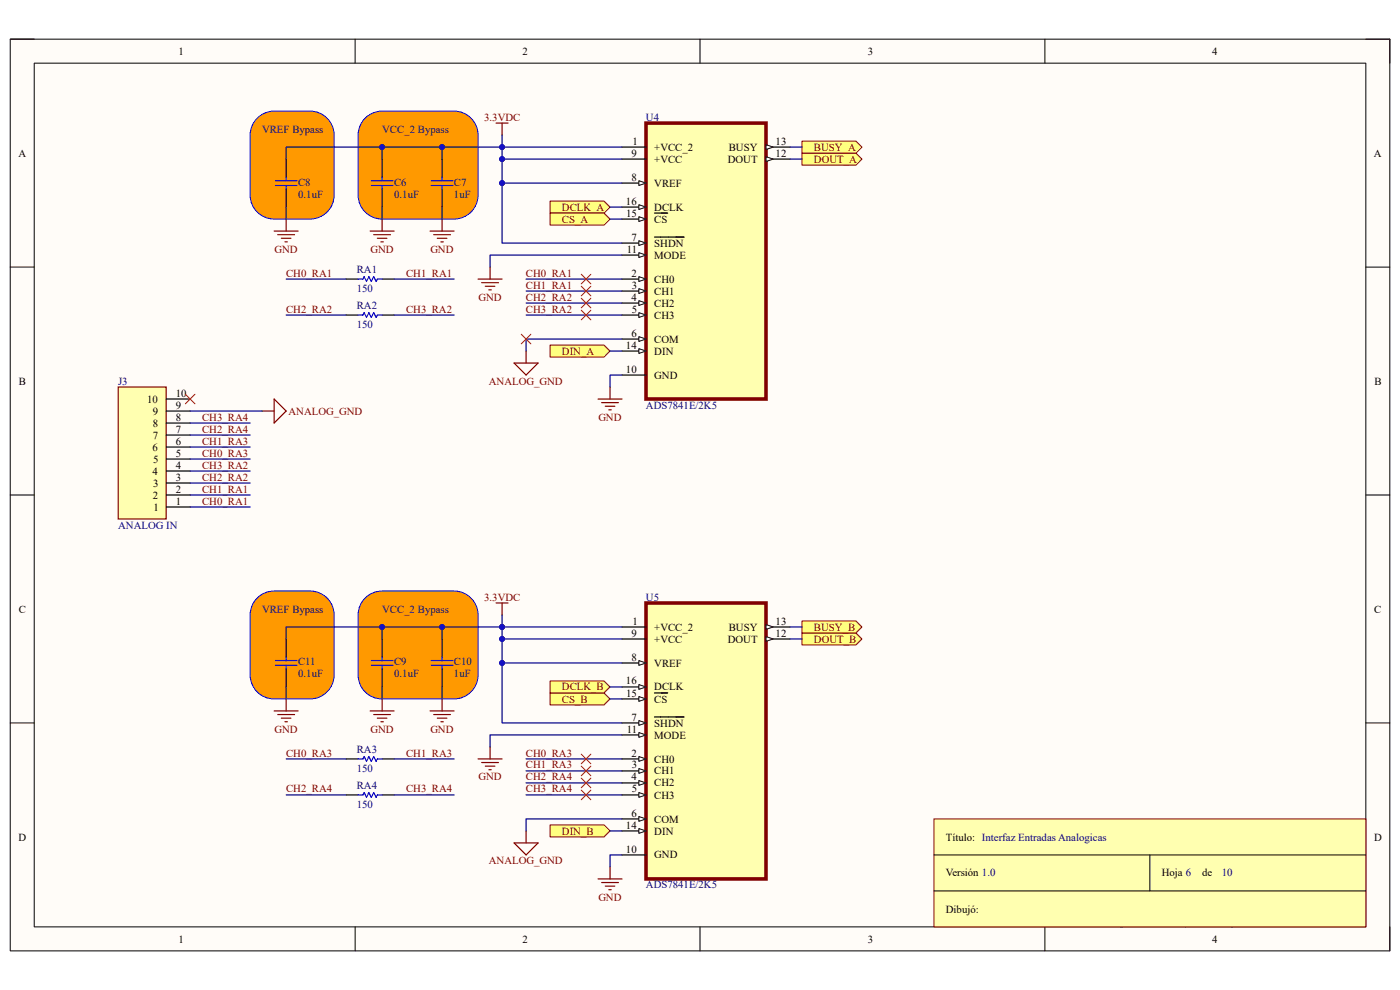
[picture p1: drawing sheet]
<svg xmlns="http://www.w3.org/2000/svg" width="297mm" height="210mm" viewBox="0 0 297 210" stroke-linecap="round" stroke-linejoin="round" font-family="sans-serif">
<path d="M2.2 8.3h292.7v193.4h-292.7z" fill-rule="evenodd" fill="#fffcf8"/>
<path d="M2.2 8.3h292.7v193.4h-292.7z" fill="none" stroke="#000" stroke-width=".21"/>
<path d="M7.3 13.4h282.5v183.2h-282.5z" fill-rule="evenodd" fill="#fffcf8"/>
<g fill="none" stroke="#000" stroke-width=".21">
<path d="M2.2 8.3h5.1M7.3 13.4h282.5v183.2h-282.5zM75.3 8.3v5.1M148.5 8.3v5.1M221.7 8.3v5.1M289.8 8.3h5.1v5.1M2.2 56.7h5.1M289.8 56.7h5.1M2.2 105h5.1M289.8 105h5.1M2.2 153.4h5.1M289.8 153.4h5.1"/>
<path d="M289.8 176.3h-89.1v20.3M75.3 196.6v5.1M148.5 196.6v5.1M200.7 183.9h89.1M200.7 191.5h89.1M200.7 194.1h89.1M213.4 183.9v7.6M221.7 196.6v5.1M251.6 191.5v5.1M264.3 183.9v7.6M294.9 196.6v5.1"/>
</g>
<path d="M77.8 126.6a5.1 5.1 0 0 1 3.3-1.2h15.2a5.1 5.1 0 0 1 5.1 5.1v12.7a5.1 5.1 0 0 1-5.1 5.1h-15.2a5.1 5.1 0 0 1-5.1-5.1v-12.7a5.1 5.1 0 0 1 1.8-3.9z" fill-rule="evenodd" fill="#f90"/>
<path d="M77.8 126.6a5.1 5.1 0 0 1 3.3-1.2h15.2a5.1 5.1 0 0 1 5.1 5.1v12.7a5.1 5.1 0 0 1-5.1 5.1h-15.2a5.1 5.1 0 0 1-5.1-5.1v-12.7a5.1 5.1 0 0 1 1.8-3.9z" fill="none" stroke="#00f" stroke-width=".21"/>
<path d="M54.3 127.2a5.1 5.1 0 0 1 3.9-1.8h7.6a5.1 5.1 0 0 1 5.1 5.1v12.7a5.1 5.1 0 0 1-5.1 5.1h-7.6a5.1 5.1 0 0 1-5.1-5.1v-12.7a5.1 5.1 0 0 1 1.2-3.3z" fill-rule="evenodd" fill="#f90"/>
<path d="M54.3 127.2a5.1 5.1 0 0 1 3.9-1.8h7.6a5.1 5.1 0 0 1 5.1 5.1v12.7a5.1 5.1 0 0 1-5.1 5.1h-7.6a5.1 5.1 0 0 1-5.1-5.1v-12.7a5.1 5.1 0 0 1 1.2-3.3z" fill="none" stroke="#00f" stroke-width=".21"/>
<path d="M54.3 25.4a5.1 5.1 0 0 1 3.9-1.8h7.6a5.1 5.1 0 0 1 5.1 5.1v12.7a5.1 5.1 0 0 1-5.1 5.1h-7.6a5.1 5.1 0 0 1-5.1-5.1v-12.7a5.1 5.1 0 0 1 1.2-3.3z" fill-rule="evenodd" fill="#f90"/>
<path d="M54.3 25.4a5.1 5.1 0 0 1 3.9-1.8h7.6a5.1 5.1 0 0 1 5.1 5.1v12.7a5.1 5.1 0 0 1-5.1 5.1h-7.6a5.1 5.1 0 0 1-5.1-5.1v-12.7a5.1 5.1 0 0 1 1.2-3.3z" fill="none" stroke="#00f" stroke-width=".21"/>
<path d="M77.8 24.8a5.1 5.1 0 0 1 3.3-1.2h15.2a5.1 5.1 0 0 1 5.1 5.1v12.7a5.1 5.1 0 0 1-5.1 5.1h-15.2a5.1 5.1 0 0 1-5.1-5.1v-12.7a5.1 5.1 0 0 1 1.8-3.9z" fill-rule="evenodd" fill="#f90"/>
<path d="M77.8 24.8a5.1 5.1 0 0 1 3.3-1.2h15.2a5.1 5.1 0 0 1 5.1 5.1v12.7a5.1 5.1 0 0 1-5.1 5.1h-15.2a5.1 5.1 0 0 1-5.1-5.1v-12.7a5.1 5.1 0 0 1 1.8-3.9z" fill="none" stroke="#00f" stroke-width=".21"/>
<path d="M198.1 173.7h91.7v22.9h-91.7z" fill-rule="evenodd" fill="#ffffb0"/>
<path d="M198.1 173.7h91.7v22.9h-91.7z" fill="none" stroke="#800000" stroke-width=".21"/>
<path d="M198.1 181.4h91.7M198.1 189h91.7M243.9 181.4v7.6" fill="none" stroke="#000" stroke-width=".21"/>
<path d="M137.1 26.1h25.4v58.6h-25.4z" fill-rule="evenodd" fill="#ffffb0"/>
<path d="M137.1 26.1h25.4v58.6h-25.4z" fill="none" stroke="#800000" stroke-width=".76"/>
<path d="M132 31.2h5.1M132 33.8h5.1M132 38.8h5.1" fill="none" stroke="#000" stroke-width=".25"/>
<path d="M135.5 38.3l1.6 .5-1.6 .5z" fill="#f8fcff"/>
<path d="M135.5 38.3l1.6 .5-1.6 .5z" fill="none" stroke="#000" stroke-width=".21"/>
<path d="M132 43.9h5.1" fill="none" stroke="#000" stroke-width=".25"/>
<path d="M135.5 43.4l1.6 .5-1.6 .5z" fill="#f8fcff"/>
<path d="M135.5 43.4l1.6 .5-1.6 .5z" fill="none" stroke="#000" stroke-width=".21"/>
<path d="M132 46.5h5.1" fill="none" stroke="#000" stroke-width=".25"/>
<path d="M135.5 46l1.6 .5-1.6 .5z" fill="#f8fcff"/>
<path d="M135.5 46l1.6 .5-1.6 .5z" fill="none" stroke="#000" stroke-width=".21"/>
<path d="M132 51.6h5.1M138.8 45.2h2.8" fill="none" stroke="#000" stroke-width=".25"/>
<path d="M135.5 51.1l1.6 .5-1.6 .5z" fill="#f8fcff"/>
<path d="M135.5 51.1l1.6 .5-1.6 .5z" fill="none" stroke="#000" stroke-width=".21"/>
<path d="M132 54.1h5.1M138.8 50.3h6.3" fill="none" stroke="#000" stroke-width=".25"/>
<path d="M135.5 53.6l1.6 .5-1.6 .5z" fill="#f8fcff"/>
<path d="M135.5 53.6l1.6 .5-1.6 .5z" fill="none" stroke="#000" stroke-width=".21"/>
<path d="M132 59.2h5.1" fill="none" stroke="#000" stroke-width=".25"/>
<path d="M135.5 58.7l1.6 .5-1.6 .5z" fill="#f8fcff"/>
<path d="M135.5 58.7l1.6 .5-1.6 .5z" fill="none" stroke="#000" stroke-width=".21"/>
<path d="M132 61.7h5.1" fill="none" stroke="#000" stroke-width=".25"/>
<path d="M135.5 61.2l1.6 .5-1.6 .6z" fill="#f8fcff"/>
<path d="M135.5 61.2l1.6 .5-1.6 .6z" fill="none" stroke="#000" stroke-width=".21"/>
<path d="M132 64.3h5.1" fill="none" stroke="#000" stroke-width=".25"/>
<path d="M135.5 63.8l1.6 .5-1.6 .5z" fill="#f8fcff"/>
<path d="M135.5 63.8l1.6 .5-1.6 .5z" fill="none" stroke="#000" stroke-width=".21"/>
<path d="M132 66.8h5.1" fill="none" stroke="#000" stroke-width=".25"/>
<path d="M135.5 66.3l1.6 .5-1.6 .5z" fill="#f8fcff"/>
<path d="M135.5 66.3l1.6 .5-1.6 .5z" fill="none" stroke="#000" stroke-width=".21"/>
<path d="M132 71.9h5.1" fill="none" stroke="#000" stroke-width=".25"/>
<path d="M135.5 71.4l1.6 .5-1.6 .5z" fill="#f8fcff"/>
<path d="M135.5 71.4l1.6 .5-1.6 .5z" fill="none" stroke="#000" stroke-width=".21"/>
<path d="M132 74.5h5.1" fill="none" stroke="#000" stroke-width=".25"/>
<path d="M135.5 74l1.6 .5-1.6 .5z" fill="#f8fcff"/>
<path d="M135.5 74l1.6 .5-1.6 .5z" fill="none" stroke="#000" stroke-width=".21"/>
<path d="M162.5 31.2h5.1M132 79.6h5.1" fill="none" stroke="#000" stroke-width=".25"/>
<path d="M162.5 30.7l1.5 .5-1.5 .5z" fill="#f8fcff"/>
<path d="M162.5 30.7l1.5 .5-1.5 .5z" fill="none" stroke="#000" stroke-width=".21"/>
<path d="M162.5 33.8h5.1" fill="none" stroke="#000" stroke-width=".25"/>
<path d="M162.5 33.2l1.5 .6-1.5 .5z" fill="#f8fcff"/>
<path d="M162.5 33.2l1.5 .6-1.5 .5z" fill="none" stroke="#000" stroke-width=".21"/>
<path d="M137.1 127.9h25.4v58.6h-25.4z" fill-rule="evenodd" fill="#ffffb0"/>
<path d="M137.1 127.9h25.4v58.6h-25.4z" fill="none" stroke="#800000" stroke-width=".76"/>
<path d="M132 133h5.1M132 135.6h5.1M132 140.6h5.1" fill="none" stroke="#000" stroke-width=".25"/>
<path d="M135.5 140.1l1.6 .5-1.6 .5z" fill="#f8fcff"/>
<path d="M135.5 140.1l1.6 .5-1.6 .5z" fill="none" stroke="#000" stroke-width=".21"/>
<path d="M132 145.7h5.1" fill="none" stroke="#000" stroke-width=".25"/>
<path d="M135.5 145.2l1.6 .5-1.6 .5z" fill="#f8fcff"/>
<path d="M135.5 145.2l1.6 .5-1.6 .5z" fill="none" stroke="#000" stroke-width=".21"/>
<path d="M132 148.3h5.1" fill="none" stroke="#000" stroke-width=".25"/>
<path d="M135.5 147.8l1.6 .5-1.6 .5z" fill="#f8fcff"/>
<path d="M135.5 147.8l1.6 .5-1.6 .5z" fill="none" stroke="#000" stroke-width=".21"/>
<path d="M132 153.4h5.1M138.8 147h2.8" fill="none" stroke="#000" stroke-width=".25"/>
<path d="M135.5 152.9l1.6 .5-1.6 .5z" fill="#f8fcff"/>
<path d="M135.5 152.9l1.6 .5-1.6 .5z" fill="none" stroke="#000" stroke-width=".21"/>
<path d="M132 155.9h5.1M138.8 152.1h6.3" fill="none" stroke="#000" stroke-width=".25"/>
<path d="M135.5 155.4l1.6 .5-1.6 .5z" fill="#f8fcff"/>
<path d="M135.5 155.4l1.6 .5-1.6 .5z" fill="none" stroke="#000" stroke-width=".21"/>
<path d="M132 161h5.1" fill="none" stroke="#000" stroke-width=".25"/>
<path d="M135.5 160.5l1.6 .5-1.6 .5z" fill="#f8fcff"/>
<path d="M135.5 160.5l1.6 .5-1.6 .5z" fill="none" stroke="#000" stroke-width=".21"/>
<path d="M132 163.5h5.1" fill="none" stroke="#000" stroke-width=".25"/>
<path d="M135.5 163l1.6 .5-1.6 .6z" fill="#f8fcff"/>
<path d="M135.5 163l1.6 .5-1.6 .6z" fill="none" stroke="#000" stroke-width=".21"/>
<path d="M132 166.1h5.1" fill="none" stroke="#000" stroke-width=".25"/>
<path d="M135.5 165.6l1.6 .5-1.6 .5z" fill="#f8fcff"/>
<path d="M135.5 165.6l1.6 .5-1.6 .5z" fill="none" stroke="#000" stroke-width=".21"/>
<path d="M132 168.6h5.1" fill="none" stroke="#000" stroke-width=".25"/>
<path d="M135.5 168.1l1.6 .5-1.6 .5z" fill="#f8fcff"/>
<path d="M135.5 168.1l1.6 .5-1.6 .5z" fill="none" stroke="#000" stroke-width=".21"/>
<path d="M132 173.7h5.1" fill="none" stroke="#000" stroke-width=".25"/>
<path d="M135.5 173.2l1.6 .5-1.6 .5z" fill="#f8fcff"/>
<path d="M135.5 173.2l1.6 .5-1.6 .5z" fill="none" stroke="#000" stroke-width=".21"/>
<path d="M132 176.3h5.1" fill="none" stroke="#000" stroke-width=".25"/>
<path d="M135.5 175.8l1.6 .5-1.6 .5z" fill="#f8fcff"/>
<path d="M135.5 175.8l1.6 .5-1.6 .5z" fill="none" stroke="#000" stroke-width=".21"/>
<path d="M162.5 133h5.1M132 181.4h5.1" fill="none" stroke="#000" stroke-width=".25"/>
<path d="M162.5 132.5l1.5 .5-1.5 .5z" fill="#f8fcff"/>
<path d="M162.5 132.5l1.5 .5-1.5 .5z" fill="none" stroke="#000" stroke-width=".21"/>
<path d="M162.5 135.6h5.1" fill="none" stroke="#000" stroke-width=".25"/>
<path d="M162.5 135l1.5 .6-1.5 .5z" fill="#f8fcff"/>
<path d="M162.5 135l1.5 .6-1.5 .5z" fill="none" stroke="#000" stroke-width=".21"/>
<path d="M60.7 33.8v3.8M81.1 33.8v3.8M93.8 33.8v3.8M60.7 40.1v3.8M73.4 59.2h2.6M81.1 40.1v3.8M81.1 59.2h2.5M93.8 40.1v3.8M73.4 66.8h2.6M81.1 66.8h2.5" fill="none" stroke="#000" stroke-width=".25"/>
<g fill="none" stroke="#00f" stroke-width=".25">
<path d="M58.4 39.3h4.6M58.4 38.3h4.6M60.7 37.6v.7M60.7 39.3v.8M78.8 39.3h4.6M78.8 38.3h4.6M81.1 37.6v.7M81.1 39.3v.8M91.5 39.3h4.6M91.5 38.3h4.6M93.8 37.6v.7M93.8 39.3v.8"/>
<path d="M76 59.2h1l.2-.5 .6 1 .5-1 .5 1 .5-1 .5 1 .2-.5h1.1M76 66.8h1l.2-.5 .6 1 .5-1 .5 1 .5-1 .5 1 .2-.5h1.1"/>
</g>
<g fill="none" stroke="#800000" stroke-width=".25">
<path d="M105.2 26.1h2.6M106.5 26.1v2.6M58.2 49h5M58.9 49.8h3.6M59.7 50.5h2M60.4 51.3h.6M60.7 46.5v2.5M78.5 49h5.1M79.3 49.8h3.5M80 50.5h2.1M80.8 51.3h.5M81.1 46.5v2.5"/>
<path d="M91.2 49h5.1M92 49.8h3.6M92.8 50.5h2M93.5 51.3h.5M93.8 46.5v2.5M101.4 59.2h5.1M102.2 60h3.6M104 56.7v2.5M103 60.7h2M103.7 61.5h.5M109.1 77h5.1l-2.6 2.6zM111.6 74.5v2.5"/>
<path d="M126.9 84.7h5.1M127.6 85.4h3.6M128.4 86.2h2M129.2 86.9h.5M129.4 82.1v2.6M105.2 127.9h2.6M106.5 127.9v2.6"/>
</g>
<path d="M170.1 32.5h11.5l1.3 1.3-1.3 1.2h-11.5z" fill-rule="evenodd" fill="#ffff80"/>
<path d="M170.1 32.5h11.5l1.3 1.3-1.3 1.2h-11.5z" fill="none" stroke="#800000" stroke-width=".21"/>
<path d="M116.7 42.7h11.4l1.3 1.2-1.3 1.3h-11.4z" fill-rule="evenodd" fill="#ffff80"/>
<path d="M116.7 42.7h11.4l1.3 1.2-1.3 1.3h-11.4z" fill="none" stroke="#800000" stroke-width=".21"/>
<path d="M116.7 45.2h11.4l1.3 1.3-1.3 1.2h-11.4z" fill-rule="evenodd" fill="#ffff80"/>
<path d="M116.7 45.2h11.4l1.3 1.3-1.3 1.2h-11.4z" fill="none" stroke="#800000" stroke-width=".21"/>
<path d="M116.7 73.2h11.4l1.3 1.3-1.3 1.2h-11.4z" fill-rule="evenodd" fill="#ffff80"/>
<path d="M116.7 73.2h11.4l1.3 1.3-1.3 1.2h-11.4z" fill="none" stroke="#800000" stroke-width=".21"/>
<path d="M170.1 134.3h11.5l1.3 1.3-1.3 1.2h-11.5z" fill-rule="evenodd" fill="#ffff80"/>
<path d="M170.1 134.3h11.5l1.3 1.3-1.3 1.2h-11.5z" fill="none" stroke="#800000" stroke-width=".21"/>
<path d="M116.7 147h11.4l1.3 1.3-1.3 1.2h-11.4z" fill-rule="evenodd" fill="#ffff80"/>
<path d="M116.7 147h11.4l1.3 1.3-1.3 1.2h-11.4z" fill="none" stroke="#800000" stroke-width=".21"/>
<path d="M104 158.5v2.5M101.4 161h5.1M102.2 161.8h3.6M103 162.5h2M103.7 163.3h.5" fill="none" stroke="#800000" stroke-width=".25"/>
<path d="M73.4 161h2.6M73.4 168.6h2.6M81.1 161h2.5M81.1 168.6h2.5" fill="none" stroke="#000" stroke-width=".25"/>
<path d="M76 161h1l.2-.5 .6 1 .5-1 .5 1 .5-1 .5 1 .2-.5h1.1M76 168.6h1l.2-.5 .6 1 .5-1 .5 1 .5-1 .5 1 .2-.5h1.1" fill="none" stroke="#00f" stroke-width=".25"/>
<path d="M116.7 144.5h11.4l1.3 1.2-1.3 1.3h-11.4z" fill-rule="evenodd" fill="#ffff80"/>
<path d="M116.7 144.5h11.4l1.3 1.2-1.3 1.3h-11.4z" fill="none" stroke="#800000" stroke-width=".21"/>
<path d="M116.7 175h11.5l1.2 1.3-1.2 1.2h-11.5z" fill-rule="evenodd" fill="#ffff80"/>
<path d="M116.7 175h11.5l1.2 1.3-1.2 1.2h-11.5z" fill="none" stroke="#800000" stroke-width=".21"/>
<g fill="none" stroke="#800000" stroke-width=".25">
<path d="M58.2 150.8h5.1M58.9 151.6h3.6M59.7 152.3h2M60.5 153.1h.5M60.7 148.3v2.5M78.5 150.8h5.1M79.3 151.6h3.5M80 152.3h2.1M80.8 153.1h.5M81.1 148.3v2.5M91.2 150.8h5.1M92 151.6h3.6"/>
<path d="M92.8 152.3h2M93.5 153.1h.5M93.8 148.3v2.5M109.1 178.8h5.1l-2.6 2.6zM111.6 176.3v2.5M126.9 186.5h5.1M127.6 187.2h3.6M128.4 188h2M129.2 188.7h.5M129.4 183.9v2.6"/>
</g>
<path d="M60.7 135.6v3.8M81.1 135.6v3.8M93.8 135.6v3.8M60.7 141.9v3.8M81.1 141.9v3.8M93.8 141.9v3.8" fill="none" stroke="#000" stroke-width=".25"/>
<path d="M60.7 139.4v.7M81.1 139.4v.7M93.8 139.4v.7M58.4 141.1h4.6M58.4 140.1h4.6M60.7 141.1v.8M78.8 141.1h4.6M78.8 140.1h4.6M81.1 141.1v.8M91.5 141.1h4.6M91.5 140.1h4.6M93.8 141.1v.8" fill="none" stroke="#00f" stroke-width=".25"/>
<path d="M25.1 82.1h10.2v28h-10.2z" fill-rule="evenodd" fill="#ffffb0"/>
<path d="M25.1 82.1h10.2v28h-10.2z" fill="none" stroke="#800000" stroke-width=".25"/>
<path d="M35.3 84.6h5M35.3 99.9h5M35.3 97.4h5M35.3 94.8h5M35.3 92.3h5M35.3 89.7h5M35.3 87.2h5M35.3 107.6h5M35.3 105h5M35.3 102.5h5" fill="none" stroke="#000" stroke-width=".25"/>
<g fill="none" stroke="#000080" stroke-width=".25">
<path d="M106.5 38.8v12.8h25.5M167.6 33.8h2.5M60.7 59.2h12.7M60.7 43.9v2.6M81.1 43.9v2.6M83.6 59.2h12.7M93.8 43.9v2.6M111.6 59.2h20.4M132 54.1h-28v2.6M60.7 66.8h12.7M83.6 66.8h12.7M111.6 66.8h20.4"/>
<path d="M111.6 64.3h20.4M111.6 61.7h20.4M132 71.9h-20.4v2.6M132 79.6h-2.6v2.5"/>
</g>
<circle cx="106.5" cy="38.8" r=".51" fill="#000080"/>
<circle cx="106.5" cy="38.8" r=".51" fill="none" stroke="#000080" stroke-width=".21"/>
<path d="M106.5 33.8h25.5" fill="none" stroke="#000080" stroke-width=".25"/>
<circle cx="106.5" cy="33.8" r=".51" fill="#000080"/>
<circle cx="106.5" cy="33.8" r=".51" fill="none" stroke="#000080" stroke-width=".21"/>
<path d="M106.5 133h25.5" fill="none" stroke="#000080" stroke-width=".25"/>
<circle cx="106.5" cy="133" r=".51" fill="#000080"/>
<circle cx="106.5" cy="133" r=".51" fill="none" stroke="#000080" stroke-width=".21"/>
<path d="M106.5 135.6h25.5" fill="none" stroke="#000080" stroke-width=".25"/>
<circle cx="106.5" cy="135.6" r=".51" fill="#000080"/>
<circle cx="106.5" cy="135.6" r=".51" fill="none" stroke="#000080" stroke-width=".21"/>
<path d="M106.5 140.6h25.5" fill="none" stroke="#000080" stroke-width=".25"/>
<circle cx="106.5" cy="140.6" r=".51" fill="#000080"/>
<circle cx="106.5" cy="140.6" r=".51" fill="none" stroke="#000080" stroke-width=".21"/>
<path d="M81.1 31.2v2.6M129.4 43.9h2.6M129.4 46.5h2.6M129.4 74.5h2.6" fill="none" stroke="#000080" stroke-width=".25"/>
<circle cx="81.1" cy="31.2" r=".51" fill="#000080"/>
<circle cx="81.1" cy="31.2" r=".51" fill="none" stroke="#000080" stroke-width=".21"/>
<path d="M93.8 31.2v2.6" fill="none" stroke="#000080" stroke-width=".25"/>
<circle cx="93.8" cy="31.2" r=".51" fill="#000080"/>
<circle cx="93.8" cy="31.2" r=".51" fill="none" stroke="#000080" stroke-width=".21"/>
<g fill="none" stroke="#000080" stroke-width=".25">
<path d="M60.7 33.8v-2.6h45.8v7.6h25.5M167.6 135.6h2.5M129.4 145.7h2.6M129.4 148.3h2.6M132 155.9h-28v2.6M60.7 161h12.7M60.7 168.6h12.7M83.6 161h12.7M83.6 168.6h12.7M111.6 161h20.4M111.6 163.5h20.4M111.6 166.1h20.4"/>
<path d="M111.6 168.6h20.4M129.4 176.3h2.6M132 173.7h-20.4v2.6M132 181.4h-2.6v2.5"/>
</g>
<circle cx="106.5" cy="38.8" r=".51" fill="#000080"/>
<circle cx="106.5" cy="38.8" r=".51" fill="none" stroke="#000080" stroke-width=".21"/>
<circle cx="106.5" cy="33.8" r=".51" fill="#000080"/>
<circle cx="106.5" cy="33.8" r=".51" fill="none" stroke="#000080" stroke-width=".21"/>
<circle cx="106.5" cy="31.2" r=".51" fill="#000080"/>
<circle cx="106.5" cy="31.2" r=".51" fill="none" stroke="#000080" stroke-width=".21"/>
<circle cx="93.8" cy="31.2" r=".51" fill="#000080"/>
<circle cx="93.8" cy="31.2" r=".51" fill="none" stroke="#000080" stroke-width=".21"/>
<circle cx="81.1" cy="31.2" r=".51" fill="#000080"/>
<circle cx="81.1" cy="31.2" r=".51" fill="none" stroke="#000080" stroke-width=".21"/>
<path d="M106.5 28.7v2.5h25.5" fill="none" stroke="#000080" stroke-width=".25"/>
<circle cx="106.5" cy="31.2" r=".51" fill="#000080"/>
<circle cx="106.5" cy="31.2" r=".51" fill="none" stroke="#000080" stroke-width=".21"/>
<path d="M81.1 133v2.6" fill="none" stroke="#000080" stroke-width=".25"/>
<circle cx="81.1" cy="133" r=".51" fill="#000080"/>
<circle cx="81.1" cy="133" r=".51" fill="none" stroke="#000080" stroke-width=".21"/>
<path d="M93.8 133v2.6" fill="none" stroke="#000080" stroke-width=".25"/>
<circle cx="93.8" cy="133" r=".51" fill="#000080"/>
<circle cx="93.8" cy="133" r=".51" fill="none" stroke="#000080" stroke-width=".21"/>
<path d="M106.5 133h-45.8v2.6M60.7 145.7v2.6M81.1 145.7v2.6M93.8 145.7v2.6" fill="none" stroke="#000080" stroke-width=".25"/>
<circle cx="81.1" cy="133" r=".51" fill="#000080"/>
<circle cx="81.1" cy="133" r=".51" fill="none" stroke="#000080" stroke-width=".21"/>
<circle cx="93.8" cy="133" r=".51" fill="#000080"/>
<circle cx="93.8" cy="133" r=".51" fill="none" stroke="#000080" stroke-width=".21"/>
<circle cx="106.5" cy="133" r=".51" fill="#000080"/>
<circle cx="106.5" cy="133" r=".51" fill="none" stroke="#000080" stroke-width=".21"/>
<path d="M106.5 130.5v22.9h25.5" fill="none" stroke="#000080" stroke-width=".25"/>
<circle cx="106.5" cy="140.6" r=".51" fill="#000080"/>
<circle cx="106.5" cy="140.6" r=".51" fill="none" stroke="#000080" stroke-width=".21"/>
<circle cx="106.5" cy="135.6" r=".51" fill="#000080"/>
<circle cx="106.5" cy="135.6" r=".51" fill="none" stroke="#000080" stroke-width=".21"/>
<circle cx="106.5" cy="133" r=".51" fill="#000080"/>
<circle cx="106.5" cy="133" r=".51" fill="none" stroke="#000080" stroke-width=".21"/>
<path d="M40.3 99.9h12.8M40.3 97.4h12.8M40.3 94.8h12.8M40.3 92.3h12.8M40.3 89.7h12.8M40.3 87.2h15.3M40.3 107.6h12.8M40.3 105h12.8M40.3 102.5h12.8" fill="none" stroke="#000080" stroke-width=".25"/>
<path d="M55.6 87.2h2.6M58.2 84.7l2.5 2.5-2.5 2.5z" fill="none" stroke="#800000" stroke-width=".25"/>
<path d="M39.3 83.6l2.1 2.1M41.4 83.6l-2.1 2.1" fill="none" stroke="#f00" stroke-width=".21"/>
<path d="M170.1 29.9h11.5l1.3 1.3-1.3 1.3h-11.5z" fill-rule="evenodd" fill="#ffff80"/>
<path d="M170.1 29.9h11.5l1.3 1.3-1.3 1.3h-11.5z" fill="none" stroke="#800000" stroke-width=".21"/>
<path d="M167.6 31.2h2.5" fill="none" stroke="#000080" stroke-width=".25"/>
<path d="M170.1 131.7h11.5l1.3 1.3-1.3 1.3h-11.5z" fill-rule="evenodd" fill="#ffff80"/>
<path d="M170.1 131.7h11.5l1.3 1.3-1.3 1.3h-11.5z" fill="none" stroke="#800000" stroke-width=".21"/>
<path d="M167.6 133h2.5" fill="none" stroke="#000080" stroke-width=".25"/>
<g fill="none" stroke="#f00" stroke-width=".21">
<path d="M123.3 58.2l2 2M125.3 58.2l-2 2M110.6 70.9l2 2M112.6 70.9l-2 2M123.3 60.7l2 2.1M123.3 63.3l2 2M123.3 65.8l2 2.1M125.3 60.7l-2 2.1M125.3 63.3l-2 2M125.3 65.8l-2 2.1M123.3 160l2 2M125.3 160l-2 2"/>
<path d="M123.3 162.5l2 2.1M123.3 165.1l2 2M123.3 167.6l2 2.1M125.3 162.5l-2 2.1M125.3 165.1l-2 2M125.3 167.6l-2 2.1"/>
</g>
<g font-size="2.3">
<text x="37.9" y="11.6">1</text>
<text x="110.9" y="11.6">2</text>
<text x="184.1" y="11.6">3</text>
<text x="257.2" y="11.6">4</text>
<text x="3.9" y="33.2">A</text>
<text x="133.9" y="33.2">9</text>
<text x="134.2" y="30.7">1</text>
<text x="138.8" y="32">+VCC_2</text>
<text x="138.8" y="34.5">+VCC</text>
<text x="154.4" y="34.5">DOUT</text>
<text x="154.6" y="32">BUSY</text>
<text x="164.5" y="30.7">13</text>
<text x="164.5" y="33.2">12</text>
<text x="291.5" y="33.2">A</text>
<text x="134" y="38.3">8</text>
<text x="138.8" y="39.6">VREF</text>
<text x="132.8" y="43.4">16</text>
<text x="132.8" y="46">15</text>
<text x="138.8" y="44.7">DCLK</text>
<text x="138.8" y="47.2">CS</text>
<text x="133" y="53.6">11</text>
<text x="133.9" y="51.1">7</text>
<text x="138.8" y="52.3">SHDN</text>
<text x="133.9" y="58.7">2</text>
<text x="138.8" y="54.9">MODE</text>
<text x="138.8" y="59.9">CH0</text>
<text x="133.9" y="63.8">4</text>
<text x="134" y="61.3">3</text>
<text x="138.8" y="62.5">CH1</text>
<text x="138.8" y="65.1">CH2</text>
<text x="133.9" y="71.4">6</text>
<text x="134" y="66.3">5</text>
<text x="138.8" y="67.6">CH3</text>
<text x="132.8" y="74">14</text>
<text x="138.8" y="72.7">COM</text>
<text x="138.8" y="75.2">DIN</text>
<text x="4" y="81.6">B</text>
<text x="132.8" y="79">10</text>
<text x="138.8" y="80.3">GND</text>
<text x="291.6" y="81.6">B</text>
<text x="31.2" y="85.4">10</text>
<text x="32.4" y="88">9</text>
<text x="37.3" y="89.2">8</text>
<text x="37.3" y="86.7">9</text>
<text x="37.3" y="84.2">10</text>
<text x="32.4" y="95.6">6</text>
<text x="32.4" y="93">7</text>
<text x="32.4" y="90.5">8</text>
<text x="37.3" y="94.3">6</text>
<text x="37.3" y="91.8">7</text>
<text x="32.4" y="100.7">4</text>
<text x="32.5" y="98.1">5</text>
<text x="37.3" y="101.9">3</text>
<text x="37.3" y="99.4">4</text>
<text x="37.3" y="96.9">5</text>
<text x="32.4" y="105.8">2</text>
<text x="32.5" y="103.2">3</text>
<text x="37.3" y="107.1">1</text>
<text x="37.3" y="104.5">2</text>
<text x="32.6" y="108.3">1</text>
<text x="4" y="130">C</text>
<text x="291.5" y="130">C</text>
<text x="133.9" y="135">9</text>
<text x="134.2" y="132.5">1</text>
<text x="138.8" y="133.8">+VCC_2</text>
<text x="138.8" y="136.3">+VCC</text>
<text x="154.4" y="136.3">DOUT</text>
<text x="154.6" y="133.8">BUSY</text>
<text x="164.5" y="132.5">13</text>
<text x="164.5" y="135">12</text>
<text x="134" y="140.1">8</text>
<text x="138.8" y="141.4">VREF</text>
<text x="132.8" y="145.2">16</text>
<text x="132.8" y="147.8">15</text>
<text x="138.8" y="146.5">DCLK</text>
<text x="138.8" y="149.1">CS</text>
<text x="133" y="155.4">11</text>
<text x="133.9" y="152.9">7</text>
<text x="138.8" y="154.1">SHDN</text>
<text x="133.9" y="160.5">2</text>
<text x="138.8" y="156.7">MODE</text>
<text x="138.8" y="161.8">CH0</text>
<text x="133.9" y="165.6">4</text>
<text x="134" y="163">3</text>
<text x="138.8" y="164.3">CH1</text>
<text x="138.8" y="166.8">CH2</text>
<text x="133.9" y="173.2">6</text>
<text x="134" y="168.1">5</text>
<text x="138.8" y="169.4">CH3</text>
<text x="3.9" y="178.3">D</text>
<text x="132.8" y="175.8">14</text>
<text x="138.8" y="174.5">COM</text>
<text x="138.8" y="177">DIN</text>
<text x="200.7" y="178.3">Título: Interfaz Entradas Analogicas</text>
<text x="201.9" y="178.3">Title</text>
<text x="291.5" y="178.3">D</text>
<text x="132.8" y="180.8">10</text>
<text x="138.8" y="182.1">GND</text>
<text x="200.7" y="185.9">Versión 1.0</text>
<text x="201.9" y="185.9">Size</text>
<text x="246.5" y="185.9">Hoja 6</text>
<text x="255" y="185.9">de</text>
<text x="203.2" y="189.7">A4</text>
<text x="200.7" y="193.6">Dibujó:</text>
<text x="201.9" y="193.6">Date:</text>
<text x="201.9" y="196.1">File:</text>
<text x="213.4" y="196.1">C:\Users\..\EntradasAnalogicas.SchDoc</text>
<text x="252.9" y="196.1">Drawn By:</text>
<text x="37.9" y="199.9">1</text>
<text x="110.9" y="199.9">2</text>
<text x="184.1" y="199.9">3</text>
<text x="257.2" y="199.9">4</text>
</g>
<g font-size="2.3" fill="#000080">
<text x="55.6" y="28.2">VREF Bypass</text>
<text x="81.1" y="28.2">VCC_2 Bypass</text>
<text x="137" y="25.6">U4</text>
<text x="63.2" y="39.4">C8</text>
<text x="63.2" y="41.9">0.1uF</text>
<text x="83.6" y="39.4">C6</text>
<text x="83.6" y="41.9">0.1uF</text>
<text x="96.3" y="39.4">C7</text>
<text x="96.3" y="41.9">1uF</text>
<text x="75.7" y="57.9">RA1</text>
<text x="75.7" y="62">150</text>
<text x="75.7" y="65.6">RA2</text>
<text x="75.7" y="69.6">150</text>
<text x="25.1" y="81.6">J3</text>
<text x="137" y="86.7">ADS7841E/2K5</text>
<text x="25.1" y="112.1">ANALOG IN</text>
<text x="55.6" y="130">VREF Bypass</text>
<text x="81.1" y="130">VCC_2 Bypass</text>
<text x="137" y="127.4">U5</text>
<text x="63.2" y="141.1">C11</text>
<text x="63.2" y="143.7">0.1uF</text>
<text x="83.6" y="141.1">C9</text>
<text x="83.6" y="143.7">0.1uF</text>
<text x="96.3" y="141.1">C10</text>
<text x="96.3" y="143.7">1uF</text>
<text x="75.7" y="159.7">RA3</text>
<text x="75.7" y="163.8">150</text>
<text x="75.7" y="167.3">RA4</text>
<text x="75.7" y="171.4">150</text>
<text x="259.2" y="185.9">10</text>
<text x="137" y="188.5">ADS7841E/2K5</text>
</g>
<g font-size="2.3" fill="#800000">
<text x="102.7" y="25.6">3.3VDC</text>
<text x="172.7" y="34.5">DOUT_A</text>
<text x="172.7" y="32">BUSY_A</text>
<text x="119.2" y="44.7">DCLK_A</text>
<text x="119.2" y="47.2">CS_A</text>
<text x="58.3" y="53.6">GND</text>
<text x="78.6" y="53.6">GND</text>
<text x="91.3" y="53.6">GND</text>
<text x="60.7" y="58.7">CH0_RA1</text>
<text x="86.1" y="58.7">CH1_RA1</text>
<text x="111.6" y="58.7">CH0_RA1</text>
<text x="101.5" y="63.8">GND</text>
<text x="111.6" y="61.3">CH1_RA1</text>
<text x="111.6" y="63.8">CH2_RA2</text>
<text x="60.7" y="66.3">CH2_RA2</text>
<text x="86.1" y="66.3">CH3_RA2</text>
<text x="111.6" y="66.3">CH3_RA2</text>
<text x="119.2" y="75.2">DIN_A</text>
<text x="103.7" y="81.6">ANALOG_GND</text>
<text x="42.9" y="89.2">CH3_RA4</text>
<text x="61.2" y="88">ANALOG_GND</text>
<text x="127" y="89.2">GND</text>
<text x="42.9" y="91.8">CH2_RA4</text>
<text x="42.9" y="94.3">CH1_RA3</text>
<text x="42.9" y="101.9">CH2_RA2</text>
<text x="42.9" y="99.4">CH3_RA2</text>
<text x="42.9" y="96.9">CH0_RA3</text>
<text x="42.9" y="107.1">CH0_RA1</text>
<text x="42.9" y="104.5">CH1_RA1</text>
<text x="102.7" y="127.4">3.3VDC</text>
<text x="172.7" y="136.3">DOUT_B</text>
<text x="172.7" y="133.8">BUSY_B</text>
<text x="119.2" y="149.1">CS_B</text>
<text x="119.2" y="146.5">DCLK_B</text>
<text x="58.3" y="155.4">GND</text>
<text x="78.6" y="155.4">GND</text>
<text x="91.3" y="155.4">GND</text>
<text x="60.7" y="160.5">CH0_RA3</text>
<text x="86.1" y="160.5">CH1_RA3</text>
<text x="111.6" y="160.5">CH0_RA3</text>
<text x="101.5" y="165.6">GND</text>
<text x="111.6" y="163">CH1_RA3</text>
<text x="111.6" y="165.6">CH2_RA4</text>
<text x="60.7" y="168.1">CH2_RA4</text>
<text x="86.1" y="168.1">CH3_RA4</text>
<text x="111.6" y="168.1">CH3_RA4</text>
<text x="119.2" y="177">DIN_B</text>
<text x="103.7" y="183.4">ANALOG_GND</text>
<text x="127" y="191.1">GND</text>
</g>
</svg>
